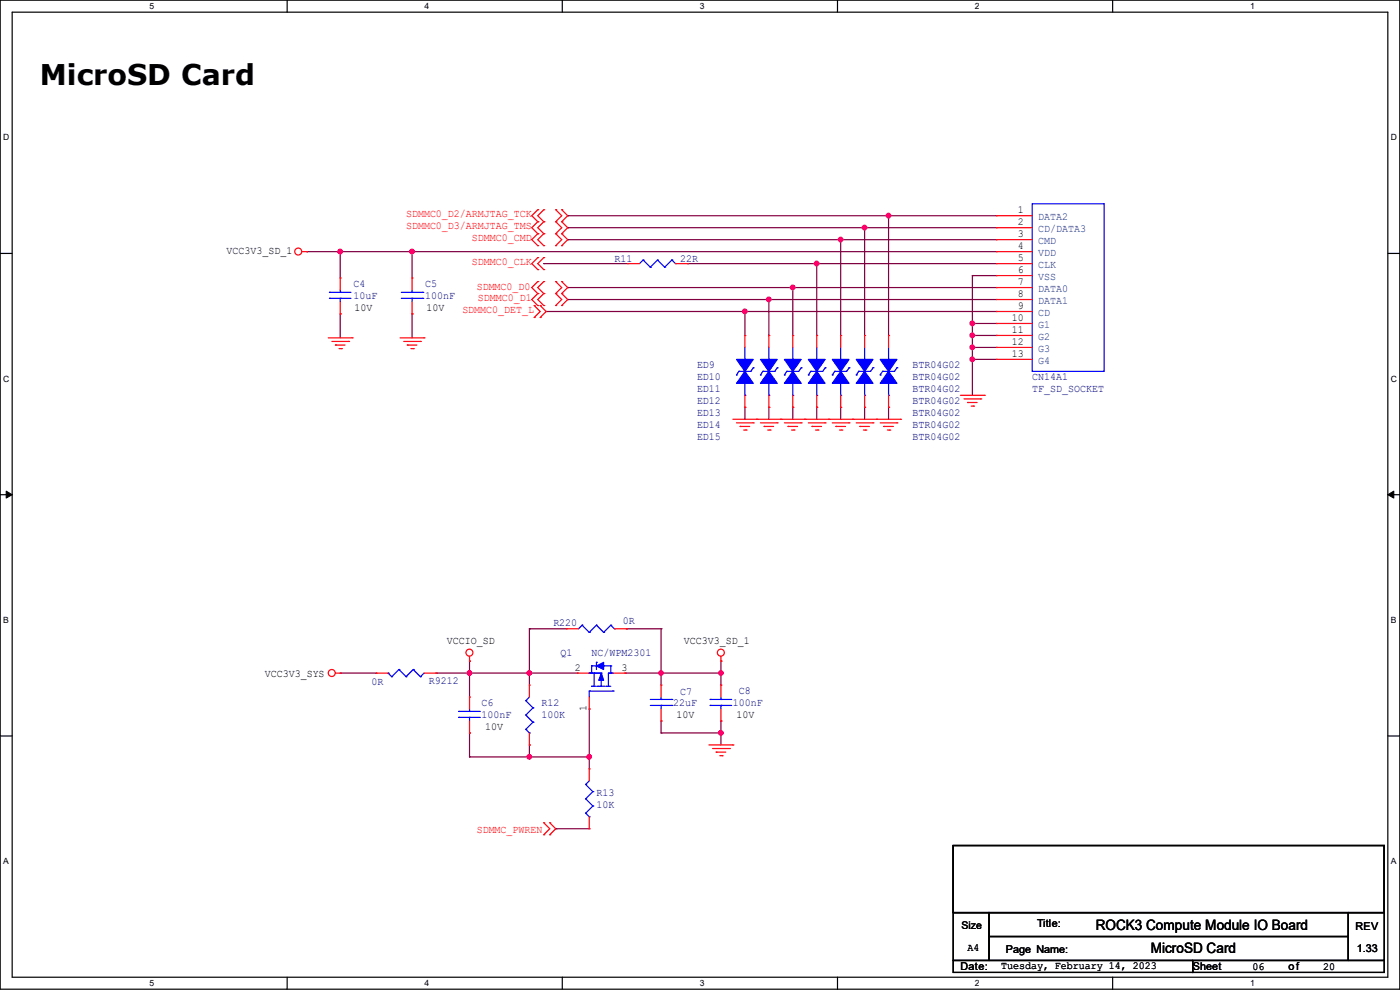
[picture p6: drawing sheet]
<svg xmlns="http://www.w3.org/2000/svg" width="297mm" height="210mm" viewBox="0 0 297 210" stroke-linecap="round" stroke-linejoin="round" font-family="sans-serif">
<path d="M0 0h297v209.8h-297zM2.6 2.6h291.8v204.7h-291.8z" fill="none" stroke="#000" stroke-width=".25"/>
<g fill="#fff">
<path d="M31.7 .3h1v2h-1z"/>
<path d="M31.7 207.6h1v1.9h-1z"/>
</g>
<path d="M60.9 0v2.6M60.9 207.3v2.5" fill="none" stroke="#000" stroke-width=".25"/>
<g fill="#fff">
<path d="M90.1 .3h1v2h-1z"/>
<path d="M90.1 207.6h1v1.9h-1z"/>
</g>
<path d="M119.3 0v2.6M119.3 207.3v2.5" fill="none" stroke="#000" stroke-width=".25"/>
<g fill="#fff">
<path d="M148.5 .3h.9v2h-.9z"/>
<path d="M148.5 207.6h.9v1.9h-.9z"/>
</g>
<path d="M177.7 0v2.6M177.7 207.3v2.5" fill="none" stroke="#000" stroke-width=".25"/>
<g fill="#fff">
<path d="M206.8 .3h1v2h-1z"/>
<path d="M206.8 207.6h1v1.9h-1z"/>
</g>
<path d="M236.1 0v2.6M236.1 207.3v2.5" fill="none" stroke="#000" stroke-width=".25"/>
<g fill="#fff">
<path d="M265.2 .3h1v2h-1z"/>
<path d="M265.2 207.6h1v1.9h-1z"/>
<path d="M.7 28.2h1.2v1.9h-1.2z"/>
<path d="M295.1 28.2h1.2v1.9h-1.2z"/>
<path d="M.7 79.3h1.2v2h-1.2z"/>
<path d="M295.1 79.3h1.2v2h-1.2z"/>
</g>
<path d="M0 53.8h2.6M294.4 53.8h2.6" fill="none" stroke="#000" stroke-width=".25"/>
<g fill="#fff">
<path d="M.7 130.5h1.2v2h-1.2z"/>
<path d="M295.1 130.5h1.1v2h-1.1z"/>
</g>
<path d="M0 104.9h2.6M294.4 104.9h2.6" fill="none" stroke="#000" stroke-width=".25"/>
<path d="M1.3 104.2l1.3 .7-1.3 .8zM294.4 104.9l1.3-.7v1.5z" fill="#000" stroke="#000" stroke-width=".21"/>
<g fill="#fff">
<path d="M.7 181.7h1.2v2h-1.2z"/>
<path d="M295.1 181.7h1.1v2h-1.1z"/>
</g>
<path d="M0 156.1h2.6M294.4 156.1h2.6M202.2 179.4h91.5v14.2h-91.5zM202.2 193.6h7.6v10.2h-7.6zM209.8 193.6h76.2v5.1h-76.2zM209.8 198.7h76.2v5.1h-76.2zM286 193.6h7.7v10.2h-7.7zM202.2 203.8h50.8v2.5h-50.8zM253 203.8h40.7v2.5h-40.7z" fill="none" stroke="#000" stroke-width=".25"/>
<g fill="none" stroke="#800040" stroke-width=".25">
<path d="M65.1 53.4h.1M65.1 53.4h146.3M72.2 53.4h.1M72.2 53.4v5.6M87.4 53.4h.1M87.4 53.4v5.6M115.4 55.9h.1M115.4 55.9h17.7M120.4 45.8h.1M120.4 50.8h.1M120.4 48.3h.1M120.4 45.8h91"/>
<path d="M120.4 50.8h91M120.4 48.3h91M145.8 55.9h.1M145.8 55.9h65.6M173.3 55.9h.1M173.3 55.9v15.3M178.4 50.8h.1M178.4 50.8v20.4M183.4 48.3h.1M183.4 48.3v22.9M188.5 45.8h.1M188.5 45.8v25.4"/>
<path d="M206.3 58.5h.1M206.3 58.5v25.4M206.3 58.5h5.1M72.2 66.6h.1M72.2 66.6v5.1M87.4 66.6h.1M87.4 66.6v5.1M115.9 66.1h.1M115.9 66.1h95.5M120.4 61h.1M120.4 63.5h.1M120.4 61h91"/>
<path d="M120.4 63.5h91M158 66.1h.1M158 66.1v5.1M163.1 63.5h.1M163.1 63.5v7.7M168.2 61h.1M168.2 61v10.2M206.3 76.2h.1M206.3 71.2h.1M206.3 73.7h.1M206.3 68.6h.1M206.3 76.2h5.1"/>
<path d="M206.3 71.2h5.1M206.3 73.7h5.1M206.3 68.6h5.1M158 86.4h.1M158 86.4v2.5M163.1 86.4h.1M163.1 86.4v2.5M168.2 86.4h.1M168.2 86.4v2.5M173.3 86.4h.1M173.3 86.4v2.5M178.4 86.4h.1"/>
<path d="M178.4 86.4v2.5M183.4 86.4h.1M183.4 86.4v2.5M188.5 86.4h.1M188.5 86.4v2.5M112.3 133.4h.1M112.3 133.4v11.9M112.3 133.4h7.9M132.9 133.4h.1M132.9 133.4h7.4M140.3 133.4h.1M140.3 133.4v11.9"/>
<path d="M72.2 142.8h.1M72.2 142.8h7.6M92.5 142.8h.1M92.5 142.8h30M99.6 155.5h.1M99.6 140.3h.1M99.6 142.8h.1M99.6 140.3v7.6M99.6 155.5v5.1M112.3 158h.1M112.3 142.8h.1M112.3 158v2.6"/>
<path d="M125 150.4h.1M125 150.4v12.7M132.6 142.8h.1M132.6 142.8h20.4M140.3 155.5h.1M140.3 142.8h.1M140.3 153h.1M140.3 155.5h12.7M140.3 153v2.5M153 153h.1M153 140.3h.1M153 142.8h.1"/>
<path d="M153 155.5h.1M153 140.3v5M153 153v5M99.6 160.6h.1M99.6 160.6h25.4M112.3 160.6h.1M117.9 175.8h.1M117.9 175.8h7.1M125 160.6h.1"/>
</g>
<g fill="#f0f" stroke="#f0f" stroke-width=".25">
<circle cx="206.3" cy="76.2" r=".49"/>
<circle cx="168.2" cy="61" r=".49"/>
<circle cx="188.5" cy="45.7" r=".49"/>
<circle cx="206.3" cy="71.1" r=".49"/>
<circle cx="206.3" cy="68.6" r=".49"/>
<circle cx="206.3" cy="73.7" r=".49"/>
<circle cx="178.3" cy="50.8" r=".49"/>
<circle cx="163.1" cy="63.5" r=".49"/>
<circle cx="183.4" cy="48.3" r=".49"/>
<circle cx="173.2" cy="55.9" r=".49"/>
<circle cx="158" cy="66.1" r=".49"/>
<circle cx="72.2" cy="53.4" r=".49"/>
<circle cx="87.4" cy="53.4" r=".49"/>
<circle cx="152.9" cy="155.5" r=".49"/>
<circle cx="125" cy="160.5" r=".49"/>
<circle cx="99.6" cy="142.8" r=".49"/>
<circle cx="152.9" cy="142.8" r=".49"/>
<circle cx="140.2" cy="142.8" r=".49"/>
<circle cx="112.3" cy="160.5" r=".49"/>
<circle cx="112.3" cy="142.8" r=".49"/>
</g>
<g fill="none" stroke="#f00" stroke-width=".25">
<path d="M64.1 53.4h1M65.1 53.4h.1M72.2 59h.1M72.2 59v2.5M87.4 59h.1M87.4 59v2.5M114.1 57.2h.1M114.1 54.7h.1M114.1 52.1h.1M114.1 49.6h.1M114.1 59.7h.1M114.1 47h.1"/>
<path d="M114.1 44.5h.1M114.1 54.7l-1.3 1.2 1.3 1.3M114.1 49.6l-1.3 1.2 1.3 1.3M114.1 59.7l-1.3 1.3 1.3 1.3M114.1 44.5l-1.3 1.3 1.3 1.2M114.1 47l-1.3 1.3 1.3 1.3M115.4 57.2h.1M115.4 54.7h.1M115.4 52.1h.1M115.4 49.6h.1M115.4 59.7h.1M115.4 47h.1"/>
<path d="M115.4 44.5h.1M115.4 54.7l-1.3 1.2 1.3 1.3M115.4 44.5l-1.3 1.3 1.3 1.2M115.4 49.6l-1.3 1.2 1.3 1.3M115.4 59.7l-1.3 1.3 1.3 1.3M115.4 47l-1.3 1.3 1.3 1.3M117.9 52.1h.1M117.9 49.6h.1M117.9 59.7h.1M117.9 47h.1M117.9 44.5h.1M117.9 59.7l1.3 1.3-1.3 1.3"/>
<path d="M117.9 49.6l1.3 1.2-1.3 1.3M117.9 44.5l1.3 1.3-1.3 1.2M117.9 47l1.3 1.3-1.3 1.3M119.2 49.6h.1M119.2 52.1h.1M119.2 59.7h.1M119.2 44.5h.1M119.2 47h.1M119.2 47l1.2 1.3-1.2 1.3M119.2 49.6l1.2 1.2-1.2 1.3M119.2 59.7l1.2 1.3-1.2 1.3M119.2 44.5l1.2 1.3-1.2 1.2"/>
<path d="M133.1 55.9h.1M133.1 55.9h2.6M143.3 55.9h2.5M145.8 55.9h.1M211.4 48.3h.1M211.4 50.8h.1M211.4 53.4h.1M211.4 55.9h.1M211.4 58.5h.1M211.4 45.8h.1M211.4 53.4h7.6M211.4 48.3h7.6"/>
<path d="M211.4 50.8h7.6M211.4 55.9h7.6M211.4 58.5h7.6M211.4 45.8h7.6M69.6 71.7h5.1M70.4 72.4h3.6M71.2 73.2h.1M71.2 73.2h2M71.9 74h.5M72.2 66.6h.1M72.2 64.1v2.5M72.4 74h.1"/>
<path d="M74 72.4h.1M74.7 71.7h.1M84.9 71.7h5.1M85.6 72.4h3.6M86.4 73.2h.1M86.4 73.2h2M87.2 74h.5M87.4 66.6h.1M87.4 64.1v2.5M87.7 74h.1M89.2 72.4h.1M90 71.7h.1"/>
<path d="M113.3 67.4h.1M113.3 64.8h.1M113.3 64.8l1.3 1.3-1.3 1.3M114.1 62.3h.1M114.1 64.8h.1M114.1 62.3l-1.3 1.2 1.3 1.3M114.6 64.8h.1M114.6 67.4h.1M114.6 64.8l1.3 1.3-1.3 1.3M115.4 62.3h.1M115.4 64.8h.1M115.4 62.3l-1.3 1.2 1.3 1.3"/>
<path d="M117.9 62.3h.1M117.9 64.8h.1M117.9 62.3l1.3 1.2-1.3 1.3M119.2 62.3h.1M119.2 64.8h.1M119.2 62.3l1.2 1.2-1.2 1.3M158 71.2h.1M158 71.2v2.5M163.1 71.2h.1M163.1 71.2v2.5M168.2 71.2h.1M168.2 71.2v2.5"/>
<path d="M173.3 71.2h.1M173.3 71.2v2.5M178.4 71.2h.1M178.4 71.2v2.5M183.4 71.2h.1M183.4 71.2v2.5M188.5 71.2h.1M188.5 71.2v2.5M211.4 61h.1M211.4 63.5h.1M211.4 66.1h.1M211.4 68.6h.1"/>
<path d="M211.4 71.2h.1M211.4 73.7h.1M211.4 76.2h.1M211.4 61h7.6M211.4 63.5h7.6M211.4 66.1h7.6M211.4 68.6h7.6M211.4 71.2h7.6M211.4 73.7h7.6M211.4 76.2h7.6M155.5 88.9h35.6M156.3 89.7h3.5"/>
<path d="M157 90.5h.1M157 90.5h2M157.8 91.2h.5M158 86.4h.1M158 83.9v2.5M158.3 91.2h.1M159.8 89.7h.1M160.6 88.9h.1M161.3 89.7h3.6M162.1 90.5h.1M162.1 90.5h2M162.9 91.2h.5"/>
<path d="M163.1 86.4h.1M163.1 83.9v2.5M163.4 91.2h.1M164.9 89.7h.1M165.7 88.9h.1M166.4 89.7h3.6M167.2 90.5h.1M167.2 90.5h2M167.9 91.2h.5M168.2 86.4h.1M168.2 83.9v2.5M168.4 91.2h.1"/>
<path d="M170 89.7h.1M170.7 88.9h.1M171.5 89.7h3.5M172.3 90.5h.1M172.3 90.5h2M173 91.2h.5M173.3 86.4h.1M173.3 83.9v2.5M173.5 91.2h.1M175 89.7h.1M175.8 88.9h.1M176.6 89.7h3.5"/>
<path d="M177.3 90.5h.1M177.3 90.5h2.1M178.1 91.2h.5M178.4 86.4h.1M178.4 83.9v2.5M178.6 91.2h.1M180.1 89.7h.1M180.9 88.9h.1M181.7 89.7h3.5M182.4 90.5h.1M182.4 90.5h2M183.2 91.2h.5"/>
<path d="M183.4 86.4h.1M183.4 83.9v2.5M183.7 91.2h.1M185.2 89.7h.1M186 88.9h.1M186.7 89.7h3.6M187.5 90.5h.1M187.5 90.5h2M188.3 91.2h.5M188.5 86.4h.1M188.5 83.9v2.5M188.8 91.2h.1"/>
<path d="M190.3 89.7h.1M191.1 88.9h.1M203.8 83.9h5M204.5 84.6h3.6M205.3 85.4h.1M205.3 85.4h2M206 86.1h.5M206.5 86.1h.1M208.1 84.6h.1M208.8 83.9h.1M99.6 139.2v1.1M120.2 133.4h.1"/>
<path d="M120.2 133.4h2.5M130.3 133.4h2.6M132.9 133.4h.1M153 139.2v1.1M71.2 142.8h1M72.2 142.8h.1M79.8 142.8h.1M79.8 142.8h2.5M90 142.8h2.5M92.5 142.8h.1M99.6 140.3h.1M99.6 147.9h.1"/>
<path d="M99.6 155.5h.1M99.6 147.9v2.5M99.6 153v2.5M112.3 145.3h.1M112.3 158h.1M112.3 145.3v2.6M112.3 155.5v2.5M122.5 142.8h.1M122.5 142.8h2.5M125 150.4h.1M125 147.9v2.5M130.1 142.8h2.5"/>
<path d="M132.6 142.8h.1M140.3 145.3h.1M140.3 153h.1M140.3 145.3v2.6M140.3 150.4v2.6M150.4 158h5.1M151.2 158.8h3.5M151.9 159.6h.1M151.9 159.6h2.1M153 140.3h.1M153 145.3h.1M153 153h.1"/>
<path d="M153 145.3v2.6M153 150.4v2.6M154.7 158.8h.1M155.5 158h.1M115.4 177.1h.1M115.4 174.5h.1M115.4 174.5l1.2 1.3-1.2 1.3M116.6 174.5h.1M116.6 177.1h.1M116.6 174.5l1.3 1.3-1.3 1.3M125 163.1h.1M125 175.8h.1"/>
<path d="M125 163.1v2.6M125 173.3v2.5M152.7 160.3h.5M153.2 160.3h.1"/>
<circle cx="63.3" cy="53.4" r=".74"/>
<circle cx="99.6" cy="138.5" r=".74"/>
<circle cx="152.9" cy="138.5" r=".74"/>
<circle cx="70.4" cy="142.8" r=".74"/>
</g>
<g fill="none" stroke="#00f" stroke-width=".25">
<path d="M136.4 55.2h.1M136.4 55.2l-.7 .7M136.4 55.2l1.6 1.5M138 56.7h.1M139.5 55.2h.1M139.5 55.2l-1.5 1.5M139.5 55.2l1.5 1.5M141 56.7h.1M142.5 55.2h.1M142.5 55.2l-1.5 1.5M142.5 55.2l.8 .7M143.3 55.9h.1"/>
<path d="M219 43.2h15.2v35.6h-15.2zM69.9 63.3h.1M69.9 62h.1M69.9 63.3h4.6M69.9 62h4.6M72.2 62h.1M72.2 63.3h.1M72.2 61.5v.5M72.2 63.3v.8M85.1 63.3h4.6M85.1 62h4.6M87.4 62h.1"/>
<path d="M87.4 63.3h.1M87.4 61.5v.5M87.4 63.3v.8M89.7 63.3h.1M89.7 62h.1M156.3 79.5h.1M156.8 78.8h.1M156.8 78.8l-.5 .7M158 76.2h.1M158 73.7v2.5M159.8 78h.1M159.8 78l-.5 .8h-2.5"/>
<path d="M161.3 79.5h.1M161.8 78.8h.1M161.8 78.8l-.5 .7M163.1 76.2h.1M163.1 73.7v2.5M164.9 78h.1M164.9 78l-.5 .8h-2.6M166.4 79.5h.1M166.9 78.8h.1M166.9 78.8l-.5 .7M168.2 76.2h.1M168.2 73.7v2.5"/>
<path d="M170 78h.1M170 78l-.5 .8h-2.6M171.5 79.5h.1M172 78.8h.1M172 78.8l-.5 .7M173.3 76.2h.1M173.3 73.7v2.5M175 78h.1M175 78l-.5 .8h-2.5M176.6 79.5h.1M177.1 78.8h.1M177.1 78.8l-.5 .7"/>
<path d="M178.4 76.2h.1M178.4 73.7v2.5M180.1 78h.1M180.1 78l-.5 .8h-2.5M181.7 79.5h.1M182.2 78.8h.1M182.2 78.8l-.5 .7M183.4 76.2h.1M183.4 73.7v2.5M185.2 78h.1M185.2 78l-.5 .8h-2.5M186.7 79.5h.1"/>
<path d="M187.2 78.8h.1M187.2 78.8l-.5 .7M188.5 76.2h.1M188.5 73.7v2.5M190.3 78h.1M190.3 78l-.5 .8h-2.6M158 83.9h.1M158 81.3v2.6M163.1 83.9h.1M163.1 81.3v2.6M168.2 83.9h.1M168.2 81.3v2.6"/>
<path d="M173.3 83.9h.1M173.3 81.3v2.6M178.4 83.9h.1M178.4 81.3v2.6M183.4 83.9h.1M183.4 81.3v2.6M188.5 83.9h.1M188.5 81.3v2.6M123.5 132.6h.1M123.5 132.6l-.8 .8M123.5 132.6l1.5 1.6M125 134.2h.1"/>
<path d="M126.5 132.6h.1M126.5 132.6l-1.5 1.6M126.5 132.6l1.6 1.6M128.1 134.2h.1M129.6 132.6h.1M129.6 132.6l-1.5 1.6M129.6 132.6l.7 .8M130.3 133.4h.1M82.3 142.8h.1M82.3 142.8l.8 .8M83.1 143.6h.1M84.6 142h.1"/>
<path d="M84.6 142l1.5 1.6M84.6 142l-1.5 1.6M86.1 143.6h.1M87.7 142h.1M87.7 142l1.5 1.6M87.7 142l-1.6 1.6M89.2 143.6h.1M90 142.8l-.8 .8M97.3 152.2h.1M97.3 150.9h.1M97.3 152.2h4.6M97.3 150.9h4.6"/>
<path d="M99.6 150.9h.1M99.6 152.2h.1M99.6 150.4v.5M99.6 152.2v.8M111.5 148.6h.1M111.5 151.7h.1M111.5 154.7h.1M111.5 148.6l1.6 1.6M111.5 151.7l1.6 1.5M111.5 154.7l.8 .8M112.3 155.5h.1M112.3 147.9l-.8 .7"/>
<path d="M113.1 150.2h.1M113.1 153.2h.1M113.1 150.2l-1.6 1.5M113.1 153.2l-1.6 1.5M125 142.8h.1M125 146.6h.1M125 142.8h2.6M125 146.6v1.3M125 146.6h5.1M125.5 145.6h.1M125.5 141.3h.1M125.5 142.8h.1"/>
<path d="M125.5 145.6h1M125.5 141.3h1M125.5 141.3v1.5M126 142.8h.1M126 142.8v2.8M126.5 140.5h.1M126.5 140.5v1.5M126.8 145.6h.1M126.8 145.6h1.5M127.6 142.8h.1M127.6 144.1h.1M127.6 142.8v1"/>
<path d="M127.6 144.1v1.5M128.1 141.3h.1M128.1 141.3h1.5M128.6 145.6h.1M128.6 145.6h1M129.1 145.6h.1M129.1 142.8h.1M129.1 142.8h1M129.1 142.8v2.8M129.6 142.8h.1M129.6 141.3h.1M129.6 141.3v1.5"/>
<path d="M130.1 146.6h.1M138 149.6h4.5M138 148.4h4.5M140.3 148.4h.1M140.3 149.6h.1M140.3 147.9v.5M140.3 149.6v.8M142.5 149.6h.1M142.5 148.4h.1M150.7 149.6h.1M150.7 148.4h.1M150.7 149.6h4.5"/>
<path d="M150.7 148.4h4.5M153 148.4h.1M153 149.6h.1M153 147.9v.5M153 149.6v.8M124.2 166.4h.1M124.2 169.5h.1M124.2 172.5h.1M124.2 166.4l1.6 1.5M124.2 169.5l1.6 1.5M124.2 172.5l.8 .8M125 173.3h.1"/>
<path d="M125 165.7l-.8 .7M125.8 167.9h.1M125.8 171h.1M125.8 167.9l-1.6 1.6M125.8 171l-1.6 1.5"/>
</g>
<g fill="#00f" stroke="#00f" stroke-width=".25">
<path d="M127.6 142.8l.5 1.5h-1.1z"/>
<path d="M126.5 141.3l1.6-.8v1.5z"/>
<path d="M181.7 76.2h3.5l-1.8 2.6z" fill-rule="evenodd"/>
<path d="M183.4 78.8l1.8 2.5h-3.5z" fill-rule="evenodd"/>
<path d="M166.4 76.2h3.6l-1.8 2.6z" fill-rule="evenodd"/>
<path d="M168.2 78.8l1.8 2.5h-3.6z" fill-rule="evenodd"/>
<path d="M156.3 76.2h3.5l-1.8 2.6z" fill-rule="evenodd"/>
<path d="M158 78.8l1.8 2.5h-3.5z" fill-rule="evenodd"/>
<path d="M171.5 76.2h3.5l-1.7 2.6z" fill-rule="evenodd"/>
<path d="M173.3 78.8l1.7 2.5h-3.5z" fill-rule="evenodd"/>
<path d="M186.7 76.2h3.6l-1.8 2.6z" fill-rule="evenodd"/>
<path d="M188.5 78.8l1.8 2.5h-3.6z" fill-rule="evenodd"/>
<path d="M176.6 76.2h3.5l-1.7 2.6z" fill-rule="evenodd"/>
<path d="M178.4 78.8l1.7 2.5h-3.5z" fill-rule="evenodd"/>
<path d="M161.3 76.2h3.6l-1.8 2.6z" fill-rule="evenodd"/>
<path d="M163.1 78.8l1.8 2.5h-3.6z" fill-rule="evenodd"/>
</g>
<text font-size="6.1" x="8.4" y="18">MicroSD Card</text>
<g font-size="3">
<text x="232.5" y="197.4">ROCK3 Compute Module IO Board</text>
<text x="244.1" y="202.2">MicroSD Card</text>
</g>
<g font-size="2.3" fill="#f00">
<text x="86.1" y="46.1">SDMMC0_D2/ARMJTAG_TCK</text>
<text x="86.1" y="48.6">SDMMC0_D3/ARMJTAG_TMS</text>
<text x="100.1" y="51.2">SDMMC0_CMD</text>
<text x="100.1" y="56.3">SDMMC0_CLK</text>
<text x="101.1" y="61.6">SDMMC0_D0</text>
<text x="101.4" y="63.9">SDMMC0_D1</text>
<text x="98.1" y="66.4">SDMMC0_DET_L</text>
<text x="101.1" y="176.7">SDMMC_PWREN</text>
</g>
<g font-size="2.3">
<text x="215.9" y="47.8">2</text>
<text x="215.9" y="45.2">1</text>
<text x="48" y="54">VCC3V3_SD_1</text>
<text x="215.9" y="50.3">3</text>
<text x="215.9" y="52.8">4</text>
<text x="215.9" y="55.4">5</text>
<text x="215.9" y="57.9">6</text>
<text x="75.2" y="65.9">10V</text>
<text x="90.5" y="65.9">10V</text>
<text x="215.9" y="60.5">7</text>
<text x="215.9" y="63">8</text>
<text x="215.9" y="65.5">9</text>
<text x="214.7" y="68.1">10</text>
<text x="214.7" y="70.6">11</text>
<text x="214.7" y="73.2">12</text>
<text x="214.7" y="75.7">13</text>
<text x="94.8" y="136.5">VCCIO_SD</text>
<text x="145.1" y="136.5">VCC3V3_SD_1</text>
<text x="56.2" y="143.6">VCC3V3_SYS</text>
<text x="122" y="142.2">2</text>
<text x="131.9" y="142.2">3</text>
<text x="102.9" y="154.8">10V</text>
<text x="124.5" y="150.9" transform="rotate(-90 124.5 150.9)">1</text>
<text x="143.6" y="152.3">10V</text>
<text x="156.3" y="152.3">10V</text>
<text x="220" y="196.7">Title:</text>
<text x="287.6" y="197.2">REV</text>
<text x="205.3" y="201.8">A4</text>
<text x="213.4" y="202.3">Page Name:</text>
<text x="287.8" y="202">1.33</text>
<text x="203.8" y="205.8">Date:</text>
<text x="212.4" y="205.6">Tuesday, February 14, 2023</text>
<text x="253" y="205.8">Sheet</text>
<text x="265.7" y="205.9">06</text>
<text x="273.3" y="205.8">of</text>
<text x="280.7" y="205.9">20</text>
</g>
<g font-size="2.3" fill="#004080">
<text x="220.3" y="46.7">DATA2</text>
<text x="220.3" y="49.2">CD/DATA3</text>
<text x="220.3" y="51.8">CMD</text>
<text x="220.3" y="54.3">VDD</text>
<text x="220.3" y="56.9">CLK</text>
<text x="220.3" y="59.4">VSS</text>
<text x="220.3" y="61.9">DATA0</text>
<text x="220.3" y="64.5">DATA1</text>
<text x="220.3" y="67">CD</text>
<text x="220.3" y="69.6">G1</text>
<text x="220.3" y="72.1">G2</text>
<text x="220.3" y="74.6">G3</text>
<text x="220.3" y="77.2">G4</text>
</g>
<g font-size="2.3" fill="#000080">
<text x="130.3" y="55.5">R11</text>
<text x="144.3" y="55.5">22R</text>
<text x="75" y="60.8">C4</text>
<text x="75" y="63.4">10uF</text>
<text x="90.2" y="60.8">C5</text>
<text x="90.2" y="63.4">100nF</text>
<text x="147.9" y="83.2">ED11</text>
<text x="147.9" y="78.1">ED9</text>
<text x="147.9" y="80.6">ED10</text>
<text x="193.6" y="83.2">BTR04G02</text>
<text x="193.6" y="78.1">BTR04G02</text>
<text x="193.6" y="80.6">BTR04G02</text>
<text x="219" y="80.6">CN14A1</text>
<text x="219" y="83.2">TF_SD_SOCKET</text>
<text x="147.9" y="85.7">ED12</text>
<text x="147.9" y="88.3">ED13</text>
<text x="193.6" y="85.7">BTR04G02</text>
<text x="193.6" y="88.3">BTR04G02</text>
<text x="147.9" y="90.8">ED14</text>
<text x="147.9" y="93.3">ED15</text>
<text x="193.6" y="90.8">BTR04G02</text>
<text x="193.6" y="93.3">BTR04G02</text>
<text x="117.4" y="132.7">R220</text>
<text x="132.1" y="132.5">0R</text>
<text x="118.9" y="139.1">Q1</text>
<text x="125.5" y="139.1">NC/WPM2301</text>
<text x="78.8" y="145.4">0R</text>
<text x="91" y="145.2">R9212</text>
<text x="102.2" y="149.7">C6</text>
<text x="114.9" y="149.7">R12</text>
<text x="142.8" y="149.7">22uF</text>
<text x="144.3" y="147.4">C7</text>
<text x="155.5" y="149.7">100nF</text>
<text x="156.8" y="147.2">C8</text>
<text x="102.2" y="152.3">100nF</text>
<text x="114.9" y="152.3">100K</text>
<text x="126.5" y="168.8">R13</text>
<text x="126.5" y="171.3">10K</text>
</g>
<text font-size="2.2" x="204" y="197.1">Size</text>
<g font-size="1.8">
<text x="31.7" y="1.9">5</text>
<text x="90.1" y="1.9">4</text>
<text x="148.5" y="1.9">3</text>
<text x="206.8" y="1.9">2</text>
<text x="265.2" y="1.9">1</text>
<text x=".7" y="29.8">D</text>
<text x="295.1" y="29.8">D</text>
<text x=".7" y="80.9">C</text>
<text x="295.1" y="80.9">C</text>
<text x=".7" y="132.1">B</text>
<text x="295.1" y="132.1">B</text>
<text x=".7" y="183.3">A</text>
<text x="295.1" y="183.3">A</text>
<text x="31.7" y="209.2">5</text>
<text x="90.1" y="209.2">4</text>
<text x="148.5" y="209.2">3</text>
<text x="206.8" y="209.2">2</text>
<text x="265.2" y="209.2">1</text>
</g>
</svg>
